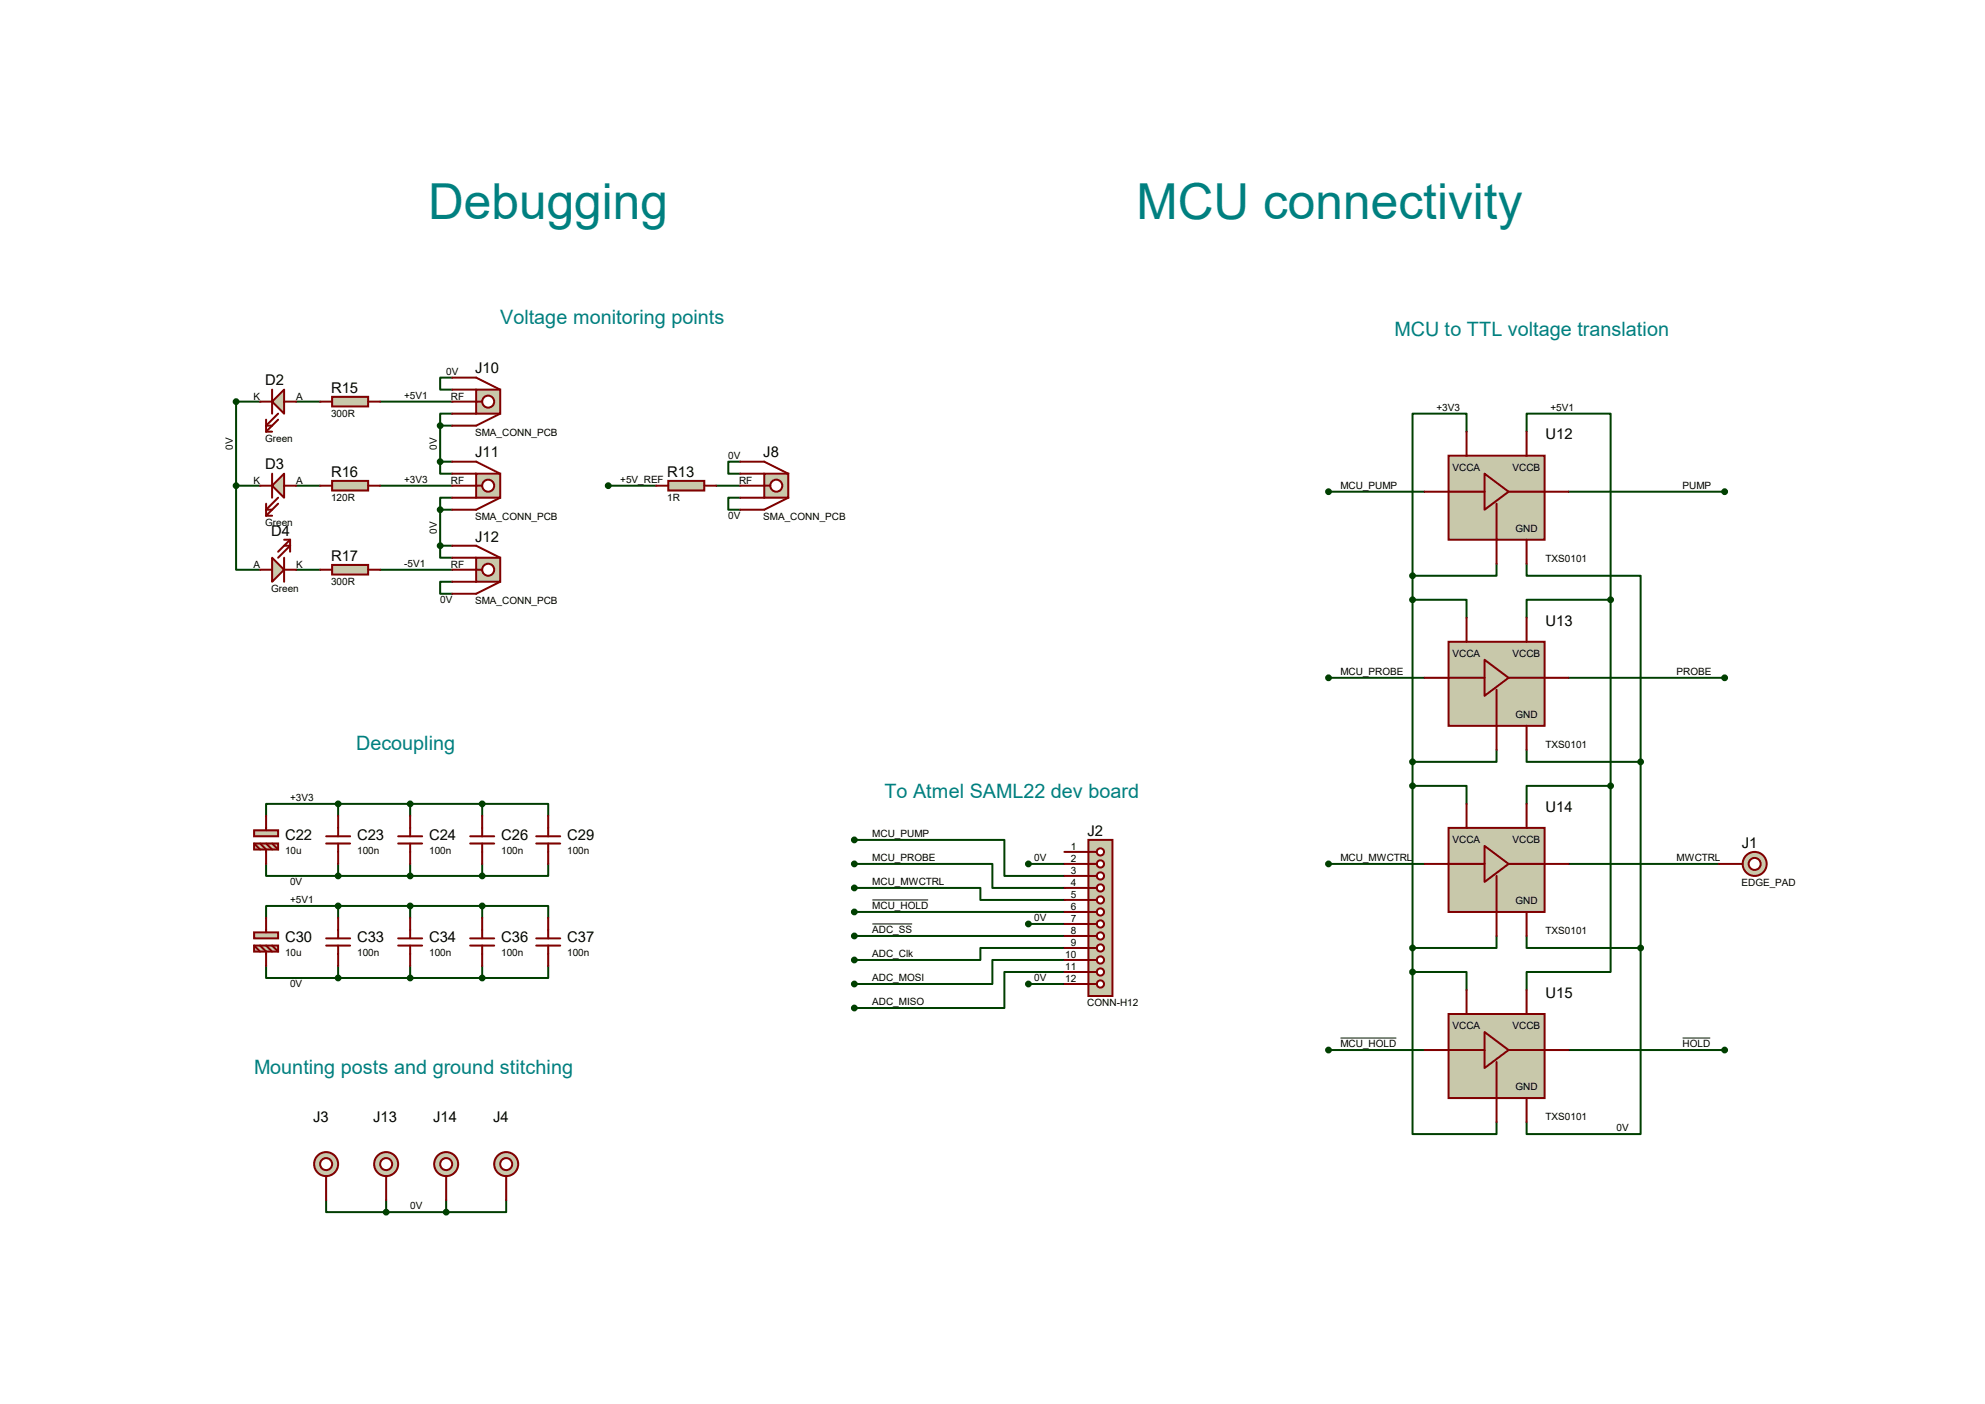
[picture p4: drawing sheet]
<svg xmlns="http://www.w3.org/2000/svg" width="420mm" height="297mm" viewBox="0 0 420 297" stroke-linecap="round" stroke-linejoin="round" font-family="sans-serif">
<g fill="none" stroke="#004000" stroke-width=".42">
<path d="M95.7 79.9h-2.6v2.5h2.6M55 85h-5v17.7M62.7 85h5M80.4 85h15.3M93.1 97.7v2.5h2.6M93.1 90v7.7M93.1 97.7h2.6M93.1 90h2.6M95.7 87.5h-2.6v2.5M156.6 97.7h-2.5v2.5h2.5M310.3 91.3v-3.8h-11.4v34.3M323 91.3v-3.8h17.8v39.4"/>
<path d="M50 102.7v17.8h5M50 102.7h5M62.7 102.7h5M80.4 102.7h15.3M93.1 115.4v2.6h2.6M93.1 115.4h2.6M93.1 107.8v7.6M93.1 107.8h2.6M95.7 105.3h-2.6v2.5M128.7 102.7h10.2M151.6 102.7h5M156.6 105.3h-2.5v2.5h2.5"/>
<path d="M281.1 104h20.3M316.7 119.3v2.5h-17.8M323 119.3v2.5h24.1v39.4M331.9 104h33M62.7 120.5h5M80.4 120.5h15.3M95.7 123.1h-2.6v2.5h2.6M298.9 126.9h11.4v3.8M298.9 121.8v83.8M340.8 126.9h-17.8v3.8M340.8 126.9v39.3M281.1 143.4h20.3"/>
<path d="M316.7 158.6v2.6h-17.8M323 158.6v2.6h24.1M331.9 143.4h33M71.5 170.1h-15.2v2.5M71.5 170.1v2.5M71.5 170.1h30.5M86.8 170.1v2.5M102 170.1h14v2.5M102 170.1v2.5M180.8 177.7h31.7v7.6h12.7M298.9 166.2h11.4v3.9M340.8 166.2v39.4h-17.8v3.8"/>
<path d="M340.8 166.2h-17.8v3.9M347.1 161.2v39.3M56.3 182.8v2.5h15.2M71.5 191.6h-15.2v2.6M71.5 182.8v2.5M71.5 191.6v2.6M71.5 185.3h30.5M71.5 191.6h30.5M86.8 182.8v2.5M86.8 191.6v2.6M102 191.6h14v2.6M102 182.8v2.5"/>
<path d="M102 191.6v2.6M116 182.8v2.5h-14M180.8 187.8h26.6v2.6h17.8M180.8 182.8h29.2v5h15.2M180.8 198h44.4M180.8 192.9h44.4M217.6 195.5h7.6M217.6 182.8h7.6M281.1 182.8h20.3M316.7 198v2.5h-17.8M323 198v2.5h24.1M331.9 182.8h31.7"/>
<path d="M56.3 204.3v2.6h15.2M71.5 204.3v2.6M71.5 206.9h30.5M86.8 204.3v2.6M102 204.3v2.6M116 204.3v2.6h-14M217.6 208.2h7.6M225.2 205.6h-12.7v7.6h-31.7M225.2 203.1h-15.2v5.1h-29.2M225.2 200.5h-17.8v2.6h-26.6M298.9 205.6v34.3h17.8v-2.5M298.9 205.6h11.4v3.8"/>
<path d="M347.1 200.5v39.4h-24.1v-2.5M281.1 222.1h20.3M331.9 222.1h33M69 253.9v2.5h12.7M81.7 253.9v2.5M81.7 256.4h12.7M94.4 253.9v2.5M107.1 253.9v2.5h-12.7"/>
</g>
<path d="M184.6 195.5h8.4M184.6 190.4h11.8M283.6 219.6h11.8M356 219.6h5.9" fill="none" stroke="#000" stroke-width=".21"/>
<path d="M100.8 82.4h5v5.1h-5z" fill="#c8c8aa" stroke="#800000" stroke-width=".42"/>
<circle cx="103.3" cy="85" r="1.27" fill="#fff" stroke="#800000" stroke-width=".42"/>
<path d="M95.7 79.9h5.1l5 2.5M95.7 85h6.3M95.7 82.4h5.1M95.7 87.5h5.1M105.8 87.5l-5 2.5h-5.1" fill="none" stroke="#800000" stroke-width=".42"/>
<path d="M100.8 100.2h5v5.1h-5z" fill="#c8c8aa" stroke="#800000" stroke-width=".42"/>
<circle cx="103.3" cy="102.7" r="1.27" fill="#fff" stroke="#800000" stroke-width=".42"/>
<path d="M95.7 97.7h5.1l5 2.5M95.7 102.7h6.3M95.7 100.2h5.1M95.7 105.3h5.1M105.8 105.3l-5 2.5h-5.1" fill="none" stroke="#800000" stroke-width=".42"/>
<path d="M100.8 118h5v5.1h-5z" fill="#c8c8aa" stroke="#800000" stroke-width=".42"/>
<circle cx="103.3" cy="120.5" r="1.27" fill="#fff" stroke="#800000" stroke-width=".42"/>
<path d="M95.7 115.4h5.1l5 2.6M95.7 118h5.1M95.7 120.5h6.3M95.7 123.1h5.1M105.8 123.1l-5 2.5h-5.1" fill="none" stroke="#800000" stroke-width=".42"/>
<path d="M141.4 101.7h7.6v2.1h-7.6z" fill="#c8c8aa" stroke="#800000" stroke-width=".42"/>
<path d="M138.9 102.7h2.5M149 102.7h2.6" fill="none" stroke="#800000" stroke-width=".42"/>
<path d="M161.7 100.2h5.1v5.1h-5.1z" fill="#c8c8aa" stroke="#800000" stroke-width=".42"/>
<circle cx="164.3" cy="102.7" r="1.27" fill="#fff" stroke="#800000" stroke-width=".42"/>
<path d="M156.6 97.7h5.1l5.1 2.5M156.6 102.7h6.4M156.6 100.2h5.1M156.6 105.3h5.1M166.8 105.3l-5.1 2.5h-5.1" fill="none" stroke="#800000" stroke-width=".42"/>
<g fill="#004000" stroke="#004000" stroke-width=".42">
<circle cx="128.7" cy="102.7" r=".51"/>
<circle cx="93.1" cy="115.4" r=".51"/>
<circle cx="93.1" cy="107.8" r=".51"/>
<circle cx="93.1" cy="97.7" r=".51"/>
<circle cx="93.1" cy="90" r=".51"/>
</g>
<circle cx="69" cy="246.3" r="2.54" fill="#c8c8aa" stroke="#800000" stroke-width=".42"/>
<circle cx="69" cy="246.3" r="1.27" fill="#fff" stroke="#800000" stroke-width=".42"/>
<path d="M69 248.8v5.1" fill="none" stroke="#800000" stroke-width=".42"/>
<circle cx="81.7" cy="246.3" r="2.54" fill="#c8c8aa" stroke="#800000" stroke-width=".42"/>
<circle cx="81.7" cy="246.3" r="1.27" fill="#fff" stroke="#800000" stroke-width=".42"/>
<path d="M81.7 248.8v5.1" fill="none" stroke="#800000" stroke-width=".42"/>
<circle cx="94.4" cy="246.3" r="2.54" fill="#c8c8aa" stroke="#800000" stroke-width=".42"/>
<circle cx="94.4" cy="246.3" r="1.27" fill="#fff" stroke="#800000" stroke-width=".42"/>
<path d="M94.4 248.8v5.1" fill="none" stroke="#800000" stroke-width=".42"/>
<circle cx="107.1" cy="246.3" r="2.54" fill="#c8c8aa" stroke="#800000" stroke-width=".42"/>
<circle cx="107.1" cy="246.3" r="1.27" fill="#fff" stroke="#800000" stroke-width=".42"/>
<path d="M107.1 248.8v5.1" fill="none" stroke="#800000" stroke-width=".42"/>
<g fill="#004000" stroke="#004000" stroke-width=".42">
<circle cx="81.7" cy="256.4" r=".51"/>
<circle cx="94.4" cy="256.4" r=".51"/>
</g>
<path d="M57.6 85l2.5-2.6v5.1z" fill="#c8c8aa" stroke="#800000" stroke-width=".42"/>
<path d="M55 85h2.6M56.3 91.3h1.3M56.3 88.8v2.5M57.6 82.4v5.1M58.8 87.5l-2.5 2.5h1.3M58.8 88.8l-2.5 2.5M60.1 85h2.6" fill="none" stroke="#800000" stroke-width=".42"/>
<path d="M70.3 83.9h7.6v2.1h-7.6z" fill="#c8c8aa" stroke="#800000" stroke-width=".42"/>
<path d="M67.7 85h2.6M77.9 85h2.5" fill="none" stroke="#800000" stroke-width=".42"/>
<path d="M57.6 102.7l2.5-2.5v5.1z" fill="#c8c8aa" stroke="#800000" stroke-width=".42"/>
<path d="M55 102.7h2.6M56.3 109.1h1.3M56.3 106.6v2.5M57.6 100.2v5.1M58.8 105.3l-2.5 2.5h1.3M58.8 106.6l-2.5 2.5M60.1 102.7h2.6" fill="none" stroke="#800000" stroke-width=".42"/>
<path d="M70.3 101.7h7.6v2.1h-7.6z" fill="#c8c8aa" stroke="#800000" stroke-width=".42"/>
<path d="M67.7 102.7h2.6M77.9 102.7h2.5" fill="none" stroke="#800000" stroke-width=".42"/>
<path d="M57.6 118l2.5 2.5-2.5 2.6z" fill="#c8c8aa" stroke="#800000" stroke-width=".42"/>
<path d="M60.1 118v5.1M60.1 115.4h1.3l-2.6 2.6M60.1 114.2h1.3M61.4 114.2l-2.6 2.5M61.4 114.2v2.5M55 120.5h2.6M60.1 120.5h2.6" fill="none" stroke="#800000" stroke-width=".42"/>
<path d="M70.3 119.5h7.6v2h-7.6z" fill="#c8c8aa" stroke="#800000" stroke-width=".42"/>
<path d="M67.7 120.5h2.6M77.9 120.5h2.5" fill="none" stroke="#800000" stroke-width=".42"/>
<g fill="#004000" stroke="#004000" stroke-width=".42">
<circle cx="50" cy="102.7" r=".51"/>
<circle cx="50" cy="85" r=".51"/>
</g>
<path d="M230.3 177.7h5.1v33h-5.1z" fill="#c8c8aa" stroke="#800000" stroke-width=".42"/>
<path d="M230.3 180.2h1.8" fill="none" stroke="#800000" stroke-width=".42"/>
<circle cx="232.8" cy="182.8" r=".76" fill="#fff" stroke="#800000" stroke-width=".42"/>
<path d="M230.3 182.8h1.8" fill="none" stroke="#800000" stroke-width=".42"/>
<circle cx="232.8" cy="185.3" r=".76" fill="#fff" stroke="#800000" stroke-width=".42"/>
<path d="M230.3 185.3h1.8" fill="none" stroke="#800000" stroke-width=".42"/>
<circle cx="232.8" cy="187.8" r=".76" fill="#fff" stroke="#800000" stroke-width=".42"/>
<path d="M230.3 187.8h1.8" fill="none" stroke="#800000" stroke-width=".42"/>
<circle cx="232.8" cy="190.4" r=".76" fill="#fff" stroke="#800000" stroke-width=".42"/>
<path d="M230.3 190.4h1.8" fill="none" stroke="#800000" stroke-width=".42"/>
<circle cx="232.8" cy="192.9" r=".76" fill="#fff" stroke="#800000" stroke-width=".42"/>
<path d="M230.3 192.9h1.8" fill="none" stroke="#800000" stroke-width=".42"/>
<circle cx="232.8" cy="195.5" r=".76" fill="#fff" stroke="#800000" stroke-width=".42"/>
<path d="M230.3 195.5h1.8" fill="none" stroke="#800000" stroke-width=".42"/>
<circle cx="232.8" cy="198" r=".76" fill="#fff" stroke="#800000" stroke-width=".42"/>
<path d="M230.3 198h1.8" fill="none" stroke="#800000" stroke-width=".42"/>
<circle cx="232.8" cy="200.5" r=".76" fill="#fff" stroke="#800000" stroke-width=".42"/>
<path d="M230.3 200.5h1.8" fill="none" stroke="#800000" stroke-width=".42"/>
<circle cx="232.8" cy="203.1" r=".76" fill="#fff" stroke="#800000" stroke-width=".42"/>
<path d="M230.3 203.1h1.8" fill="none" stroke="#800000" stroke-width=".42"/>
<circle cx="232.8" cy="205.6" r=".76" fill="#fff" stroke="#800000" stroke-width=".42"/>
<path d="M230.3 205.6h1.8" fill="none" stroke="#800000" stroke-width=".42"/>
<circle cx="232.8" cy="208.2" r=".76" fill="#fff" stroke="#800000" stroke-width=".42"/>
<path d="M230.3 208.2h1.8" fill="none" stroke="#800000" stroke-width=".42"/>
<circle cx="232.8" cy="180.2" r=".76" fill="#fff" stroke="#800000" stroke-width=".42"/>
<path d="M225.2 180.2h5.1M225.2 182.8h5.1M225.2 185.3h5.1M225.2 187.8h5.1M225.2 190.4h5.1M225.2 192.9h5.1M225.2 195.5h5.1M225.2 198h5.1M225.2 200.5h5.1M225.2 203.1h5.1M225.2 205.6h5.1M225.2 208.2h5.1" fill="none" stroke="#800000" stroke-width=".42"/>
<g fill="#004000" stroke="#004000" stroke-width=".42">
<circle cx="217.6" cy="208.2" r=".51"/>
<circle cx="180.8" cy="213.2" r=".51"/>
<circle cx="180.8" cy="208.2" r=".51"/>
<circle cx="180.8" cy="203.1" r=".51"/>
<circle cx="180.8" cy="198" r=".51"/>
<circle cx="217.6" cy="195.5" r=".51"/>
<circle cx="180.8" cy="192.9" r=".51"/>
<circle cx="180.8" cy="187.8" r=".51"/>
<circle cx="180.8" cy="182.8" r=".51"/>
<circle cx="180.8" cy="177.7" r=".51"/>
<circle cx="217.6" cy="182.8" r=".51"/>
</g>
<g fill="#c8c8aa" stroke="#800000" stroke-width=".42">
<path d="M306.5 96.4h20.3v17.8h-20.3z"/>
<path d="M314.1 100.2l5.1 3.8-5.1 3.8z"/>
<path d="M316.7 106.6v7.6z"/>
<path d="M306.5 104h7.6z"/>
<path d="M319.2 104h7.6z"/>
</g>
<path d="M310.3 91.3v5.1M323 91.3v5.1M301.4 104h5.1M316.7 114.2v5.1M323 114.2v5.1M326.8 104h5.1" fill="none" stroke="#800000" stroke-width=".42"/>
<g fill="#c8c8aa" stroke="#800000" stroke-width=".42">
<path d="M306.5 135.8h20.3v17.7h-20.3z"/>
<path d="M314.1 139.6l5.1 3.8-5.1 3.8z"/>
<path d="M316.7 145.9v7.6z"/>
<path d="M306.5 143.4h7.6z"/>
<path d="M319.2 143.4h7.6z"/>
</g>
<path d="M310.3 130.7v5.1M323 130.7v5.1M301.4 143.4h5.1M316.7 153.5v5.1M323 153.5v5.1M326.8 143.4h5.1" fill="none" stroke="#800000" stroke-width=".42"/>
<g fill="#c8c8aa" stroke="#800000" stroke-width=".42">
<path d="M306.5 175.1h20.3v17.8h-20.3z"/>
<path d="M314.1 178.9l5.1 3.9-5.1 3.8z"/>
<path d="M316.7 185.3v7.6z"/>
<path d="M306.5 182.8h7.6z"/>
<path d="M319.2 182.8h7.6z"/>
</g>
<path d="M310.3 170.1v5M323 170.1v5M301.4 182.8h5.1M316.7 192.9v5.1M323 192.9v5.1M326.8 182.8h5.1" fill="none" stroke="#800000" stroke-width=".42"/>
<g fill="#c8c8aa" stroke="#800000" stroke-width=".42">
<path d="M306.5 214.5h20.3v17.8h-20.3z"/>
<path d="M314.1 218.3l5.1 3.8-5.1 3.8z"/>
<path d="M316.7 224.7v7.6z"/>
<path d="M306.5 222.1h7.6z"/>
<path d="M319.2 222.1h7.6z"/>
</g>
<path d="M310.3 209.4v5.1M323 209.4v5.1M301.4 222.1h5.1M316.7 232.3v5.1M323 232.3v5.1M326.8 222.1h5.1" fill="none" stroke="#800000" stroke-width=".42"/>
<g fill="#004000" stroke="#004000" stroke-width=".42">
<circle cx="298.9" cy="205.6" r=".51"/>
<circle cx="298.9" cy="166.2" r=".51"/>
<circle cx="298.9" cy="126.9" r=".51"/>
<circle cx="298.9" cy="121.8" r=".51"/>
<circle cx="298.9" cy="161.2" r=".51"/>
<circle cx="298.9" cy="200.5" r=".51"/>
<circle cx="347.1" cy="200.5" r=".51"/>
<circle cx="347.1" cy="161.2" r=".51"/>
<circle cx="340.8" cy="126.9" r=".51"/>
<circle cx="281.1" cy="104" r=".51"/>
<circle cx="281.1" cy="143.4" r=".51"/>
<circle cx="281.1" cy="182.8" r=".51"/>
<circle cx="281.1" cy="222.1" r=".51"/>
<circle cx="364.9" cy="143.4" r=".51"/>
<circle cx="364.9" cy="222.1" r=".51"/>
<circle cx="340.8" cy="166.2" r=".51"/>
<circle cx="364.9" cy="104" r=".51"/>
<circle cx="71.5" cy="170.1" r=".51"/>
</g>
<g fill="#c8c8aa" stroke="#800000" stroke-width=".42">
<path d="M53.8 175.6h5v1.3h-5z"/>
<path d="M53.8 178.4h5v1.3h-5z"/>
</g>
<g fill="none" stroke="#800000" stroke-width=".42">
<path d="M53.8 178.4l1.2 1.3M55 178.4l1.3 1.3v3.1M56.3 172.6v3M56.3 178.4l1.3 1.3M57.6 178.4l1.2 1.3M69 178.4h5.1M69 176.9h5.1M71.5 172.6v4.3M71.5 178.4v4.4M84.2 178.4h5.1M84.2 176.9h5.1M86.8 172.6v4.3"/>
<path d="M86.8 178.4v4.4M99.5 178.4h5.1M99.5 176.9h5.1M102 172.6v4.3M102 178.4v4.4M113.5 178.4h5M113.5 176.9h5M116 172.6v4.3M116 178.4v4.4"/>
</g>
<g fill="#004000" stroke="#004000" stroke-width=".42">
<circle cx="71.5" cy="185.3" r=".51"/>
<circle cx="86.8" cy="170.1" r=".51"/>
<circle cx="86.8" cy="185.3" r=".51"/>
<circle cx="102" cy="185.3" r=".51"/>
<circle cx="102" cy="170.1" r=".51"/>
<circle cx="71.5" cy="191.6" r=".51"/>
</g>
<g fill="#c8c8aa" stroke="#800000" stroke-width=".42">
<path d="M53.8 197.2h5v1.3h-5z"/>
<path d="M53.8 200h5v1.3h-5z"/>
</g>
<g fill="none" stroke="#800000" stroke-width=".42">
<path d="M56.3 194.2v3M69 198.5h5.1M71.5 194.2v4.3M84.2 198.5h5.1M86.8 194.2v4.3M99.5 198.5h5.1M102 194.2v4.3M113.5 198.5h5M116 194.2v4.3M53.8 200l1.2 1.3M55 200l1.3 1.3v3M56.3 200l1.3 1.3"/>
<path d="M57.6 200l1.2 1.3M69 200h5.1M71.5 200v4.3M84.2 200h5.1M86.8 200v4.3M99.5 200h5.1M102 200v4.3M113.5 200h5M116 200v4.3"/>
</g>
<g fill="#004000" stroke="#004000" stroke-width=".42">
<circle cx="71.5" cy="206.9" r=".51"/>
<circle cx="86.8" cy="191.6" r=".51"/>
<circle cx="86.8" cy="206.9" r=".51"/>
<circle cx="102" cy="206.9" r=".51"/>
<circle cx="102" cy="191.6" r=".51"/>
</g>
<circle cx="371.3" cy="182.8" r="2.54" fill="#c8c8aa" stroke="#800000" stroke-width=".42"/>
<circle cx="371.3" cy="182.8" r="1.27" fill="#fff" stroke="#800000" stroke-width=".42"/>
<path d="M363.6 182.8h5.1" fill="none" stroke="#800000" stroke-width=".42"/>
<g font-size="10.5" fill="#008080">
<text x="90.6" y="46.2">Debugging</text>
<text x="240.4" y="46.2">MCU connectivity</text>
</g>
<g font-size="4.2" fill="#008080">
<text x="105.8" y="68.5">Voltage monitoring points</text>
<text x="295.1" y="71">MCU to TTL voltage translation</text>
<text x="75.4" y="158.6">Decoupling</text>
<text x="187.1" y="168.8">To Atmel SAML22 dev board</text>
<text x="53.8" y="227.2">Mounting posts and ground stitching</text>
</g>
<g font-size="3.1">
<text x="56.1" y="81.5">D2</text>
<text x="70.1" y="83.1">R15</text>
<text x="100.5" y="79">J10</text>
<text x="327" y="93">U12</text>
<text x="56.1" y="99.3">D3</text>
<text x="70.1" y="100.8">R16</text>
<text x="100.5" y="96.8">J11</text>
<text x="141.2" y="100.8">R13</text>
<text x="161.5" y="96.8">J8</text>
<text x="57.4" y="113.3">D4</text>
<text x="70.1" y="118.6">R17</text>
<text x="100.5" y="114.6">J12</text>
<text x="327" y="132.3">U13</text>
<text x="327" y="171.7">U14</text>
<text x="60.3" y="177.8">C22</text>
<text x="75.6" y="177.8">C23</text>
<text x="90.8" y="177.8">C24</text>
<text x="106" y="177.8">C26</text>
<text x="120" y="177.8">C29</text>
<text x="230.1" y="176.8">J2</text>
<text x="368.5" y="179.3">J1</text>
<text x="60.3" y="199.3">C30</text>
<text x="75.6" y="199.3">C33</text>
<text x="90.8" y="199.3">C34</text>
<text x="106" y="199.3">C36</text>
<text x="120" y="199.3">C37</text>
<text x="327" y="211.1">U15</text>
<text x="66.3" y="237.4">J3</text>
<text x="79" y="237.4">J13</text>
<text x="91.7" y="237.4">J14</text>
<text x="104.4" y="237.4">J4</text>
</g>
<g font-size="2.1">
<text x="94.4" y="79.3">0V</text>
<text x="53.6" y="84.6">K</text>
<text x="62.6" y="84.6">A</text>
<text x="70.1" y="88.1">300R</text>
<text x="85.5" y="84.4">+5V1</text>
<text x="95.4" y="84.6">RF</text>
<text x="303.9" y="86.9">+3V3</text>
<text x="328.1" y="86.9">+5V1</text>
<text x="49.2" y="95.1" transform="rotate(-90 49.2 95.1)">0V</text>
<text x="56.1" y="93.5">Green</text>
<text x="92.4" y="95.1" transform="rotate(-90 92.4 95.1)">0V</text>
<text x="100.5" y="92.2">SMA_CONN_PCB</text>
<text x="154.1" y="97.1">0V</text>
<text x="307.4" y="99.6">VCCA</text>
<text x="320.1" y="99.6">VCCB</text>
<text x="53.6" y="102.4">K</text>
<text x="62.6" y="102.4">A</text>
<text x="70.1" y="105.9">120R</text>
<text x="85.5" y="102.2">+3V3</text>
<text x="95.4" y="102.4">RF</text>
<text x="131.2" y="102.2">+5V_REF</text>
<text x="141.2" y="105.9">1R</text>
<text x="156.4" y="102.4">RF</text>
<text x="283.6" y="103.4">MCU_PUMP</text>
<text x="356" y="103.4">PUMP</text>
<text x="56.1" y="111.3">Green</text>
<text x="92.4" y="112.9" transform="rotate(-90 92.4 112.9)">0V</text>
<text x="100.5" y="110">SMA_CONN_PCB</text>
<text x="154.1" y="109.8">0V</text>
<text x="161.5" y="110">SMA_CONN_PCB</text>
<text x="320.6" y="112.5">GND</text>
<text x="85.5" y="119.9">-5V1</text>
<text x="327" y="118.9">TXS0101</text>
<text x="53.6" y="120.1">A</text>
<text x="57.4" y="125.2">Green</text>
<text x="62.6" y="120.1">K</text>
<text x="70.1" y="123.7">300R</text>
<text x="95.4" y="120.1">RF</text>
<text x="93.1" y="127.6">0V</text>
<text x="100.5" y="127.8">SMA_CONN_PCB</text>
<text x="283.6" y="142.8">MCU_PROBE</text>
<text x="307.4" y="139">VCCA</text>
<text x="320.1" y="139">VCCB</text>
<text x="354.7" y="142.8">PROBE</text>
<text x="320.6" y="151.9">GND</text>
<text x="327" y="158.2">TXS0101</text>
<text x="61.4" y="169.5">+3V3</text>
<text x="184.6" y="177.1">MCU_PUMP</text>
<text x="226.5" y="179.8">1</text>
<text x="307.4" y="178.4">VCCA</text>
<text x="320.1" y="178.4">VCCB</text>
<text x="60.3" y="180.7">10u</text>
<text x="75.6" y="180.7">100n</text>
<text x="90.8" y="180.7">100n</text>
<text x="106" y="180.7">100n</text>
<text x="120" y="180.7">100n</text>
<text x="184.6" y="182.2">MCU_PROBE</text>
<text x="218.8" y="182.2">0V</text>
<text x="226.5" y="182.4">2</text>
<text x="226.5" y="184.9">3</text>
<text x="283.6" y="182.2">MCU_MWCTRL</text>
<text x="354.7" y="182.2">MWCTRL</text>
<text x="61.4" y="187.2">0V</text>
<text x="61.4" y="191.1">+5V1</text>
<text x="184.6" y="187.2">MCU_MWCTRL</text>
<text x="226.5" y="187.5">4</text>
<text x="226.5" y="190">5</text>
<text x="320.6" y="191.3">GND</text>
<text x="368.5" y="187.5">EDGE_PAD</text>
<text x="184.6" y="197.4">ADC_SS</text>
<text x="184.6" y="192.3">MCU_HOLD</text>
<text x="218.8" y="194.9">0V</text>
<text x="226.5" y="192.5">6</text>
<text x="226.5" y="195.1">7</text>
<text x="226.5" y="197.6">8</text>
<text x="327" y="197.6">TXS0101</text>
<text x="60.3" y="202.3">10u</text>
<text x="75.6" y="202.3">100n</text>
<text x="90.8" y="202.3">100n</text>
<text x="106" y="202.3">100n</text>
<text x="120" y="202.3">100n</text>
<text x="184.6" y="202.5">ADC_Clk</text>
<text x="225.4" y="202.7">10</text>
<text x="226.5" y="200.2">9</text>
<text x="61.4" y="208.8">0V</text>
<text x="184.6" y="207.6">ADC_MOSI</text>
<text x="218.8" y="207.6">0V</text>
<text x="225.4" y="205.2">11</text>
<text x="225.4" y="207.8">12</text>
<text x="184.6" y="212.6">ADC_MISO</text>
<text x="230.1" y="212.9">CONN-H12</text>
<text x="283.6" y="221.5">MCU_HOLD</text>
<text x="307.4" y="217.7">VCCA</text>
<text x="320.1" y="217.7">VCCB</text>
<text x="356" y="221.5">HOLD</text>
<text x="320.6" y="230.6">GND</text>
<text x="327" y="237">TXS0101</text>
<text x="342" y="239.3">0V</text>
<text x="86.8" y="255.8">0V</text>
</g>
</svg>
